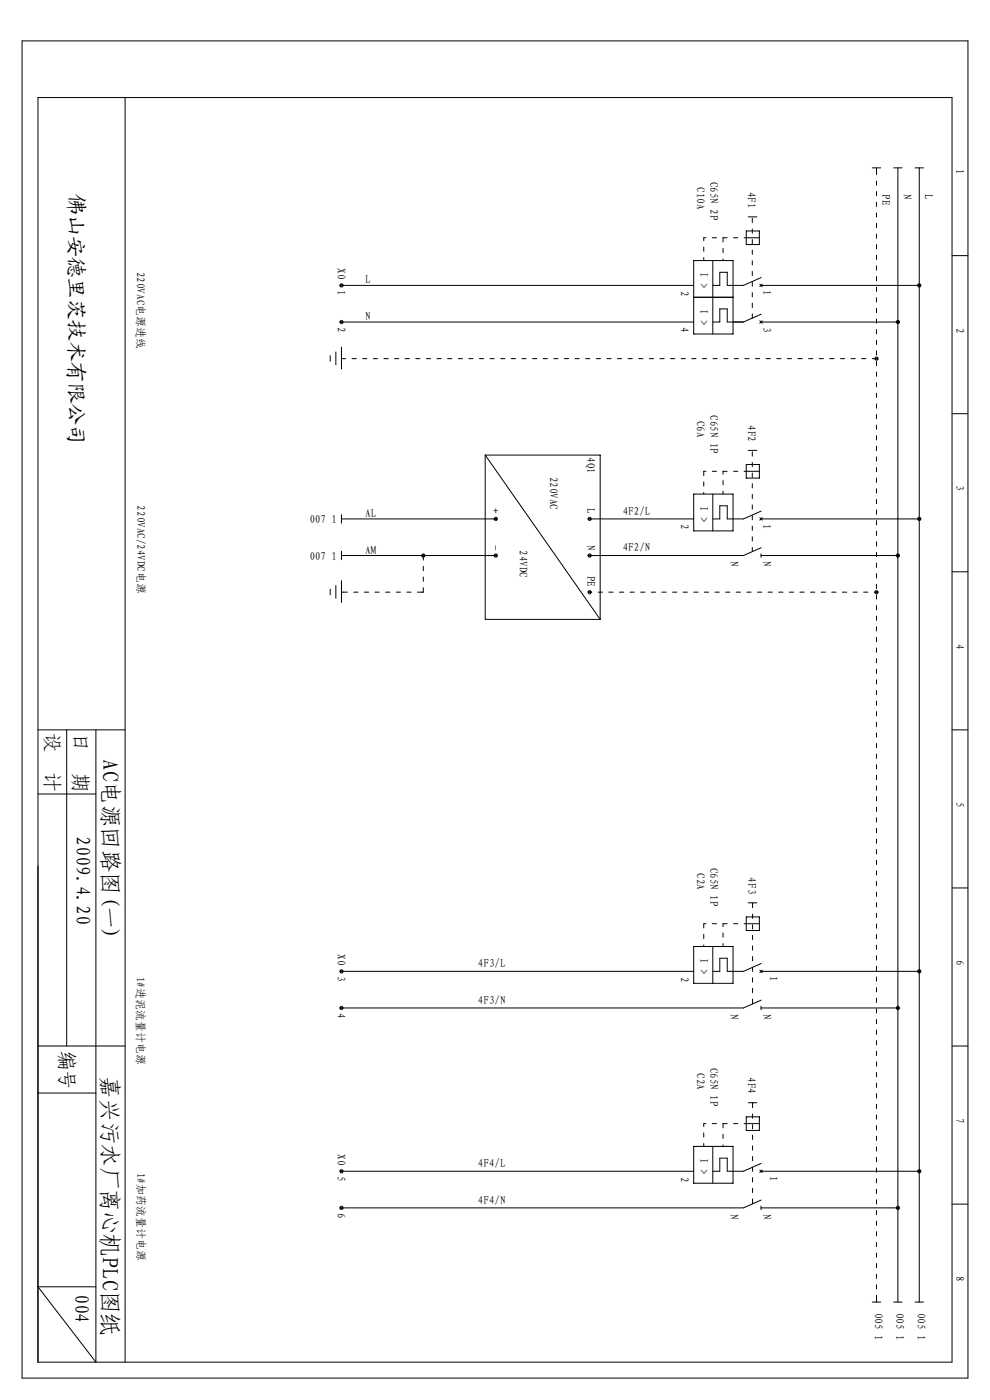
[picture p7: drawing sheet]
<svg xmlns="http://www.w3.org/2000/svg" width="210mm" height="297mm" viewBox="0 0 210 297" stroke-linecap="round" stroke-linejoin="round" font-family="sans-serif">
<g fill="none" stroke="#000" stroke-width=".21">
<path d="M4.7 8.7h200.6v283.7h-200.6zM8.1 20.7h193.8v268.3h-193.8zM26.5 20.7v268.3M185 35.6h1.8M185.9 35.6v.5M189.5 35.6h1.8M190.4 35.6v240.7M194.1 35.6h1.8M195 35.6v240.7M147.1 55.3h8.4v15.6h-8.4zM151.2 55.3v7.8M158.3 50.4h2.8"/>
<path d="M158.3 49h2.8v2.9h-2.8zM158.7 46h1.8M161.4 58.9l-3.7 1.7h-3.5v-2.8h-1.5v2.8h-1.5M201.9 54.2h3.4M70 75.4v1.2M71.2 74.7v2.7M72.4 60.6h74.7M72.4 68.3h74.7M72.4 73.6v4.7M147.1 63.1h8.4M151.2 68.3h1.5v-2.8h1.5v2.8h3.5M151.2 63.1v7.8"/>
<path d="M155.5 68.3h2.2M161.1 60.3l.6 .5M161.1 68.1l.6 .5M161.4 60.6h33.6M161.4 68.3h29M161.4 66.7l-3.7 1.6M161.7 60.3l-.6 .5M161.7 68.1l-.6 .5M102.9 96.6l24.4 34.8M102.9 96.6h24.4v34.8M102.9 96.6v34.8h24.4M158.3 100h2.8"/>
<path d="M158.3 98.5h2.8v2.9h-2.8zM158.7 95.6h1.8M201.9 87.8h3.4M72.4 117v1.8M72.4 109.2v1.8M72.4 110.1h32.7M72.4 117.9h32.7M89.8 117.9h.1M125.1 110.1h22M147.1 104.8h8.4v7.8h-8.4zM151.2 104.8v7.8M161.1 109.8l.6 .6"/>
<path d="M161.4 110.1h33.6M161.4 117.9h29M161.4 117.5v.7M161.4 108.4l-3.7 1.7h-3.5v-2.8h-1.5v2.8h-1.5M161.4 116.2l-3.7 1.7h-32.6M161.7 109.8l-.6 .6M70 125v1.2M71.2 124.2v2.7M72.4 123.2v4.6M72.4 125.6h.4M89.8 125.6h-.4M201.9 121.3h3.4"/>
<path d="M8.1 154.9h18.4M14.1 154.9v67M20.3 154.9v134.1l-12.2-16h12.2M201.9 154.9h3.4M8.1 168.5h12.2M8.1 183.7v105.3M158.3 196h2.8M158.3 194.5h2.8v2.9h-2.8zM158.7 191.5h1.8M159.6 191.5v.2M201.9 188.4h3.4M72.4 206.1h74.7"/>
<path d="M147.1 200.8h8.4v7.8h-8.4zM151.2 200.8v7.8M159.6 212.9v.1M161.1 205.8l.6 .5M161.4 206.1h33.6M161.4 213.9h29M161.4 213.5v.7M161.4 204.4l-3.7 1.7h-3.5v-2.8h-1.5v2.8h-1.5M161.4 212.2l-3.7 1.7h-85.3M161.7 205.8l-.6 .5M8.1 231.9h12.2M8.1 221.9h18.4"/>
<path d="M158.3 238.4h2.8M158.3 237h2.8v2.8h-2.8zM158.7 234h1.8M159.6 234v.1M201.9 221.9h3.4M72.4 248.5h74.7M147.1 243.2h8.4v7.8h-8.4zM151.2 243.2v7.8M159.6 255.3v.1M161.1 248.2l.6 .6M161.4 248.5h33.6M161.4 256.3h29"/>
<path d="M161.4 255.9v.7M161.4 246.8l-3.7 1.7h-3.5v-2.8h-1.5v2.8h-1.5M161.4 254.6l-3.7 1.7h-85.3M161.7 248.2l-.6 .6M201.9 255.5h3.4M185 276.3h1.8M185.9 275.7v.6M189.5 276.3h1.8M194.1 276.3h1.8"/>
</g>
<path d="M185.9 35.6v240.7" fill="none" stroke="#000" stroke-width=".21" stroke-dasharray=".9 1.4" stroke-dashoffset="-.5"/>
<path d="M153.4 50.4v4.9M159.6 67.5v-21.2M185.9 76.1h-113.5M149.3 100v4.8M159.6 117v-21.1M149.3 196v4.8M153.4 238.4v4.8" fill="none" stroke="#000" stroke-width=".21" stroke-dasharray=".9 1.4"/>
<path d="M149.3 50.4v4.9M153.4 100v4.8M153.4 196v4.8M149.3 238.4v4.8" fill="none" stroke="#000" stroke-width=".21" stroke-dasharray=".9 1.4" stroke-dashoffset=".3"/>
<path d="M158.3 50.4h-9M158.3 100h-9M185.9 125.6h-60.8M158.3 196h-9M158.3 238.4h-9" fill="none" stroke="#000" stroke-width=".21" stroke-dasharray=".9 1.4" stroke-dashoffset=".4"/>
<g fill="#000">
<path d="M72.2 60.2l.2-.1v.9a.45 .45 0 0 1-.4-.3 .45 .45 0 0 1 .2-.5z" fill-rule="evenodd"/>
<path d="M72.4 60.1a.45 .45 0 0 1 .5 .5 .45 .45 0 0 1-.5 .4z" fill-rule="evenodd"/>
<path d="M72 68.1l.4-.2v.9a.45 .45 0 0 1-.4-.7z" fill-rule="evenodd"/>
<path d="M72.4 67.9a.45 .45 0 0 1 .5 .4 .45 .45 0 0 1-.5 .5z" fill-rule="evenodd"/>
<path d="M185.7 75.7l.2-.1v.9a.45 .45 0 0 1-.4-.3 .45 .45 0 0 1 .2-.5z" fill-rule="evenodd"/>
<path d="M185.9 75.6a.45 .45 0 0 1 .5 .5 .45 .45 0 0 1-.5 .4z" fill-rule="evenodd"/>
<path d="M190 68.1l.4-.2v.9a.45 .45 0 0 1-.4-.7z" fill-rule="evenodd"/>
<path d="M190.4 67.9a.45 .45 0 0 1 .5 .4 .45 .45 0 0 1-.5 .5z" fill-rule="evenodd"/>
<path d="M194.7 60.2l.3-.1v.9a.45 .45 0 0 1-.5-.3 .45 .45 0 0 1 .2-.5z" fill-rule="evenodd"/>
<path d="M195 60.1a.45 .45 0 0 1 .4 .5 .45 .45 0 0 1-.4 .4z" fill-rule="evenodd"/>
<path d="M89.4 117.6l.4-.2v.9a.45 .45 0 0 1-.4-.7z" fill-rule="evenodd"/>
<path d="M89.8 117.4a.45 .45 0 0 1 .4 .5 .45 .45 0 0 1-.4 .4z" fill-rule="evenodd"/>
<path d="M104.9 117.5l.2-.1v.9a.45 .45 0 0 1-.4-.3 .45 .45 0 0 1 .2-.5z" fill-rule="evenodd"/>
<path d="M105.1 117.4a.45 .45 0 0 1 .5 .5 .45 .45 0 0 1-.5 .4z" fill-rule="evenodd"/>
<path d="M104.8 109.9l.3-.3v.9a.45 .45 0 0 1-.3-.6z" fill-rule="evenodd"/>
<path d="M105.1 109.6a.45 .45 0 0 1 .5 .5 .45 .45 0 0 1-.5 .4z" fill-rule="evenodd"/>
<path d="M124.8 117.5l.3-.1v.9a.45 .45 0 0 1-.5-.3 .45 .45 0 0 1 .2-.5z" fill-rule="evenodd"/>
<path d="M125.1 117.4a.45 .45 0 0 1 .4 .5 .45 .45 0 0 1-.4 .4z" fill-rule="evenodd"/>
<path d="M124.8 109.7l.3-.1v.9a.45 .45 0 0 1-.5-.3 .45 .45 0 0 1 .2-.5z" fill-rule="evenodd"/>
<path d="M125.1 109.6a.45 .45 0 0 1 .4 .5 .45 .45 0 0 1-.4 .4z" fill-rule="evenodd"/>
<path d="M190.2 117.5l.2-.1v.9a.45 .45 0 0 1-.4-.3 .45 .45 0 0 1 .2-.5z" fill-rule="evenodd"/>
<path d="M190.4 117.4a.45 .45 0 0 1 .5 .5 .45 .45 0 0 1-.5 .4z" fill-rule="evenodd"/>
<path d="M194.7 109.7l.3-.1v.9a.45 .45 0 0 1-.5-.3 .45 .45 0 0 1 .2-.5z" fill-rule="evenodd"/>
<path d="M195 109.6a.45 .45 0 0 1 .4 .5 .45 .45 0 0 1-.4 .4z" fill-rule="evenodd"/>
<path d="M124.8 125.2h.3v.9a.45 .45 0 0 1-.5-.3 .45 .45 0 0 1 .2-.6z" fill-rule="evenodd"/>
<path d="M125.1 125.2a.45 .45 0 0 1 .4 .4 .45 .45 0 0 1-.4 .5z" fill-rule="evenodd"/>
<path d="M185.7 125.2h.2v.9a.45 .45 0 0 1-.4-.3 .45 .45 0 0 1 .2-.6z" fill-rule="evenodd"/>
<path d="M185.9 125.2a.45 .45 0 0 1 .5 .4 .45 .45 0 0 1-.5 .5z" fill-rule="evenodd"/>
<path d="M72 205.9l.4-.3v.9a.45 .45 0 0 1-.4-.6z" fill-rule="evenodd"/>
<path d="M72.4 205.6a.45 .45 0 0 1 .5 .5 .45 .45 0 0 1-.5 .4z" fill-rule="evenodd"/>
<path d="M72.2 213.5l.2-.1v.9a.45 .45 0 0 1-.4-.3 .45 .45 0 0 1 .2-.5z" fill-rule="evenodd"/>
<path d="M72.4 213.4a.45 .45 0 0 1 .5 .5 .45 .45 0 0 1-.5 .4z" fill-rule="evenodd"/>
<path d="M190 213.6l.4-.2v.9a.45 .45 0 0 1-.4-.7z" fill-rule="evenodd"/>
<path d="M190.4 213.4a.45 .45 0 0 1 .5 .5 .45 .45 0 0 1-.5 .4z" fill-rule="evenodd"/>
<path d="M194.7 205.7l.3-.1v.9a.45 .45 0 0 1-.5-.3 .45 .45 0 0 1 .2-.5z" fill-rule="evenodd"/>
<path d="M195 205.6a.45 .45 0 0 1 .4 .5 .45 .45 0 0 1-.4 .4z" fill-rule="evenodd"/>
<path d="M72 248.3l.4-.3v.9a.45 .45 0 0 1-.4-.6z" fill-rule="evenodd"/>
<path d="M72.4 248a.45 .45 0 0 1 .5 .5 .45 .45 0 0 1-.5 .4z" fill-rule="evenodd"/>
<path d="M72.2 255.9l.2-.1v.9a.45 .45 0 0 1-.4-.3 .45 .45 0 0 1 .2-.5z" fill-rule="evenodd"/>
<path d="M72.4 255.8a.45 .45 0 0 1 .5 .5 .45 .45 0 0 1-.5 .4z" fill-rule="evenodd"/>
<path d="M190 256l.4-.2v.9a.45 .45 0 0 1-.4-.7z" fill-rule="evenodd"/>
<path d="M190.4 255.8a.45 .45 0 0 1 .5 .5 .45 .45 0 0 1-.5 .4z" fill-rule="evenodd"/>
<path d="M194.6 248.3l.4-.3v.9a.45 .45 0 0 1-.4-.6z" fill-rule="evenodd"/>
<path d="M195 248a.45 .45 0 0 1 .4 .5 .45 .45 0 0 1-.4 .4z" fill-rule="evenodd"/>
</g>
<path d="M89.8 125.6v-7.7M159.6 213v-21.5M159.6 255.4v-21.4" fill="none" stroke="#000" stroke-width=".21" stroke-dasharray=".9 1.4" stroke-dashoffset="-.1"/>
<path d="M89.8 125.6h-17.4" fill="none" stroke="#000" stroke-width=".21" stroke-dasharray=".9 1.4" stroke-dashoffset="-.3"/>
<g font-size="4.8">
<text x="21.7" y="161.1" transform="rotate(90 21.7 161.1)">AC电源回路图(一)</text>
<text x="21.7" y="228.4" transform="rotate(90 21.7 228.4)">嘉兴污水厂离心机PLC图纸</text>
</g>
<text font-size="4.5" x="14.6" y="41.2" transform="rotate(90 14.6 41.2)">佛山安德里茨技术有限公司</text>
<g font-size="4.2">
<text x="9.7" y="155.5" transform="rotate(90 9.7 155.5)">设</text>
<text x="15.6" y="155.6" transform="rotate(90 15.6 155.6)">日</text>
<text x="9.7" y="163.9" transform="rotate(90 9.7 163.9)">计</text>
<text x="15.6" y="164" transform="rotate(90 15.6 164)">期</text>
<text x="16.2" y="177.4" transform="rotate(90 16.2 177.4)">2009.4.20</text>
<text x="12.8" y="222.9" transform="rotate(90 12.8 222.9)">编号</text>
<text x="15.9" y="274.5" transform="rotate(90 15.9 274.5)">004</text>
</g>
<g font-size="2.4">
<text x="202.8" y="35.9" transform="rotate(90 202.8 35.9)">1</text>
<text x="147.8" y="39.7" transform="rotate(90 147.8 39.7)">C10A</text>
<text x="150.6" y="38.5" transform="rotate(90 150.6 38.5)">C65N 2P</text>
<text x="158.6" y="40.6" transform="rotate(90 158.6 40.6)">4F1</text>
<text x="187.1" y="41.2" transform="rotate(90 187.1 41.2)">PE</text>
<text x="191.6" y="41.2" transform="rotate(90 191.6 41.2)">N</text>
<text x="196.2" y="41.2" transform="rotate(90 196.2 41.2)">L</text>
<text x="29.1" y="57.7" transform="rotate(90 29.1 57.7)">220VAC电源进线</text>
<text x="71.6" y="56.9" transform="rotate(90 71.6 56.9)">X0</text>
<text x="148.5" y="57.8" transform="rotate(90 148.5 57.8)">I &gt;</text>
<text x="71.6" y="61.6" transform="rotate(90 71.6 61.6)">1</text>
<text x="77.5" y="60.1">L</text>
<text x="144.4" y="61.7" transform="rotate(90 144.4 61.7)">2</text>
<text x="148.5" y="65.6" transform="rotate(90 148.5 65.6)">I &gt;</text>
<text x="161.8" y="61.6" transform="rotate(90 161.8 61.6)">1</text>
<text x="71.6" y="69.5" transform="rotate(90 71.6 69.5)">2</text>
<text x="77.5" y="67.9">N</text>
<text x="144.4" y="69.5" transform="rotate(90 144.4 69.5)">4</text>
<text x="161.8" y="69.4" transform="rotate(90 161.8 69.4)">3</text>
<text x="202.8" y="69.5" transform="rotate(90 202.8 69.5)">2</text>
<text x="147.8" y="89.2" transform="rotate(90 147.8 89.2)">C6A</text>
<text x="150.6" y="88.1" transform="rotate(90 150.6 88.1)">C65N 1P</text>
<text x="158.6" y="90.2" transform="rotate(90 158.6 90.2)">4F2</text>
<text x="116.7" y="101.1" transform="rotate(90 116.7 101.1)">220VAC</text>
<text x="124.6" y="97" transform="rotate(90 124.6 97)">4Q1</text>
<text x="29.1" y="107.2" transform="rotate(90 29.1 107.2)">220VAC/24VDC电源</text>
<text x="104.3" y="107.9" transform="rotate(90 104.3 107.9)">+</text>
<text x="124.6" y="107.9" transform="rotate(90 124.6 107.9)">L</text>
<text x="148.5" y="107.3" transform="rotate(90 148.5 107.3)">I &gt;</text>
<text x="202.8" y="102.9" transform="rotate(90 202.8 102.9)">3</text>
<text x="65.6" y="111">007 1</text>
<text x="77.5" y="109.7">AL</text>
<text x="132.1" y="109.2">4F2/L</text>
<text x="144.4" y="111.2" transform="rotate(90 144.4 111.2)">2</text>
<text x="161.8" y="111.2" transform="rotate(90 161.8 111.2)">1</text>
<text x="65.6" y="118.7">007 1</text>
<text x="77.5" y="117.4">AM</text>
<text x="104.3" y="115.7" transform="rotate(90 104.3 115.7)">-</text>
<text x="110.2" y="116.7" transform="rotate(90 110.2 116.7)">24VDC</text>
<text x="124.6" y="115.7" transform="rotate(90 124.6 115.7)">N</text>
<text x="132.1" y="117">4F2/N</text>
<text x="154.9" y="119.1" transform="rotate(90 154.9 119.1)">N</text>
<text x="161.8" y="119.1" transform="rotate(90 161.8 119.1)">N</text>
<text x="124.6" y="122.2" transform="rotate(90 124.6 122.2)">PE</text>
<text x="202.8" y="136.6" transform="rotate(90 202.8 136.6)">4</text>
<text x="202.8" y="170.1" transform="rotate(90 202.8 170.1)">5</text>
<text x="147.8" y="185.3" transform="rotate(90 147.8 185.3)">C2A</text>
<text x="150.6" y="184.1" transform="rotate(90 150.6 184.1)">C65N 1P</text>
<text x="158.7" y="186.2" transform="rotate(90 158.7 186.2)">4F3</text>
<text x="71.6" y="202.4" transform="rotate(90 71.6 202.4)">X0</text>
<text x="148.5" y="203.3" transform="rotate(90 148.5 203.3)">I &gt;</text>
<text x="202.8" y="203.6" transform="rotate(90 202.8 203.6)">6</text>
<text x="29.1" y="207.2" transform="rotate(90 29.1 207.2)">1#进泥流量计电源</text>
<text x="71.6" y="207.1" transform="rotate(90 71.6 207.1)">3</text>
<text x="101.4" y="205.2">4F3/L</text>
<text x="144.4" y="207.2" transform="rotate(90 144.4 207.2)">2</text>
<text x="163.3" y="207.2" transform="rotate(90 163.3 207.2)">1</text>
<text x="71.6" y="215" transform="rotate(90 71.6 215)">4</text>
<text x="101.4" y="213">4F3/N</text>
<text x="154.9" y="215.1" transform="rotate(90 154.9 215.1)">N</text>
<text x="161.8" y="215.1" transform="rotate(90 161.8 215.1)">N</text>
<text x="147.8" y="227.7" transform="rotate(90 147.8 227.7)">C2A</text>
<text x="150.6" y="226.5" transform="rotate(90 150.6 226.5)">C65N 1P</text>
<text x="158.6" y="228.6" transform="rotate(90 158.6 228.6)">4F4</text>
<text x="202.8" y="237.2" transform="rotate(90 202.8 237.2)">7</text>
<text x="71.6" y="244.8" transform="rotate(90 71.6 244.8)">X0</text>
<text x="148.5" y="245.7" transform="rotate(90 148.5 245.7)">I &gt;</text>
<text x="29.1" y="248.8" transform="rotate(90 29.1 248.8)">1#加药流量计电源</text>
<text x="71.6" y="249.6" transform="rotate(90 71.6 249.6)">5</text>
<text x="101.4" y="247.6">4F4/L</text>
<text x="144.4" y="249.6" transform="rotate(90 144.4 249.6)">2</text>
<text x="163.3" y="249.6" transform="rotate(90 163.3 249.6)">1</text>
<text x="71.6" y="257.4" transform="rotate(90 71.6 257.4)">6</text>
<text x="101.4" y="255.4">4F4/N</text>
<text x="154.9" y="257.5" transform="rotate(90 154.9 257.5)">N</text>
<text x="161.8" y="257.5" transform="rotate(90 161.8 257.5)">N</text>
<text x="202.8" y="270.7" transform="rotate(90 202.8 270.7)">8</text>
<text x="185.5" y="278.5" transform="rotate(90 185.5 278.5)">005 1</text>
<text x="190.1" y="278.5" transform="rotate(90 190.1 278.5)">005 1</text>
<text x="194.6" y="278.5" transform="rotate(90 194.6 278.5)">005 1</text>
</g>
</svg>
